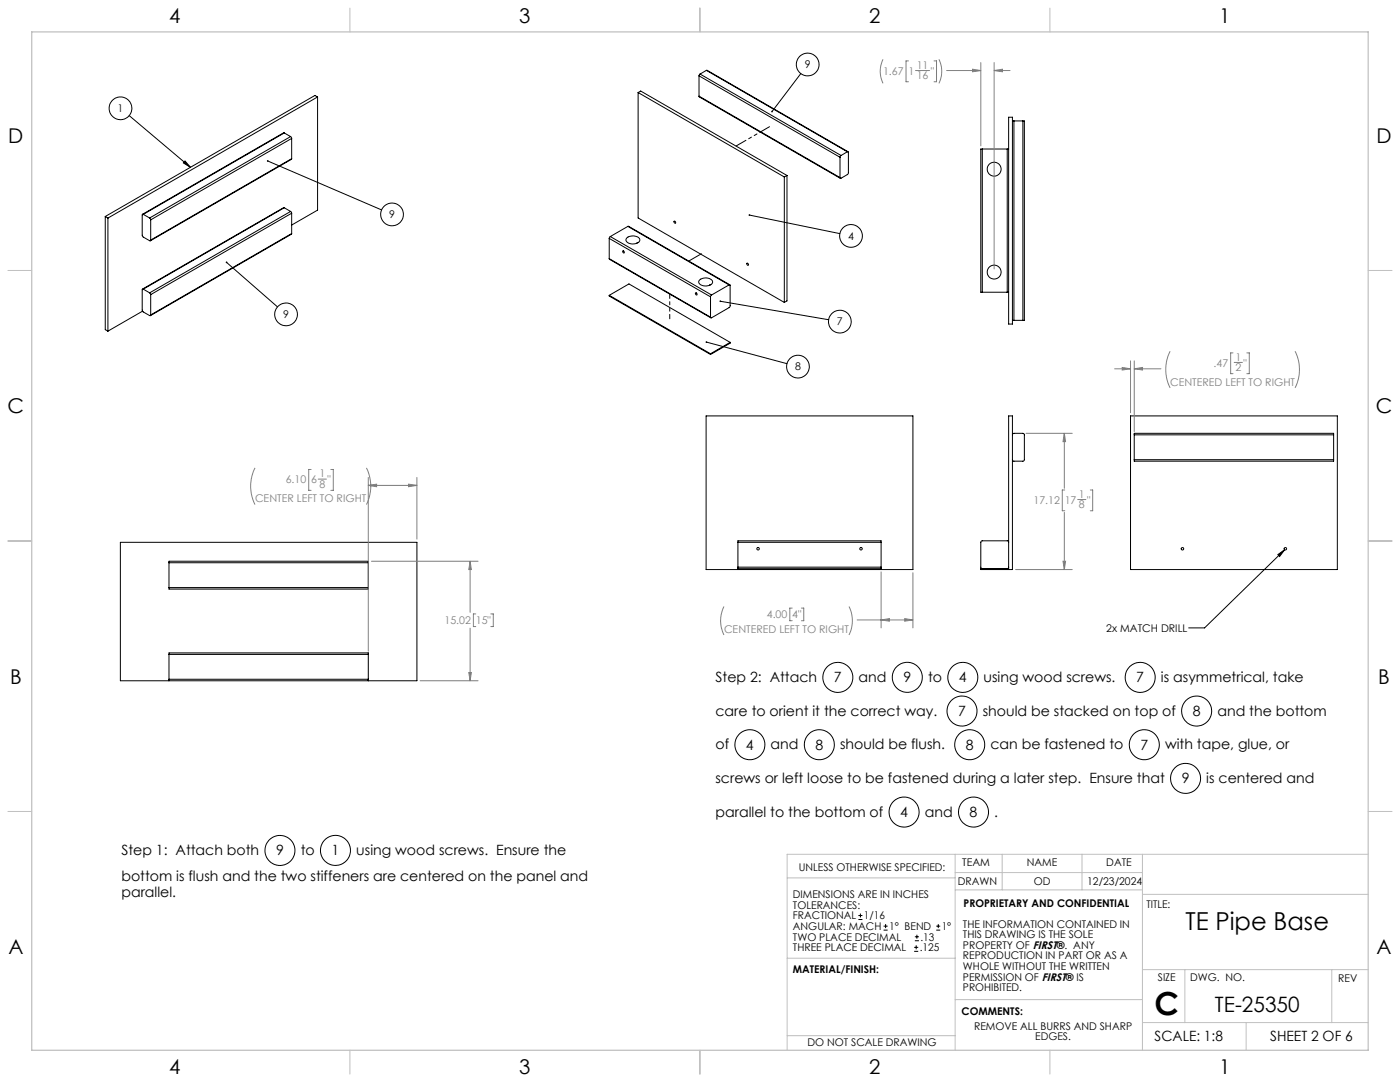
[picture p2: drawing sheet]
<svg xmlns="http://www.w3.org/2000/svg" width="559mm" height="432mm" viewBox="0 0 559 432" stroke-linecap="round" stroke-linejoin="round" font-family="sans-serif">
<g fill="none" stroke="#c0c0c0" stroke-width=".4">
<path d="M139.7 3.2v9.5M279.4 3.2v9.5M419.1 3.2v9.5M3.1 107.9h9.6M546.1 107.9h9.5M3.1 215.9h9.6M546.1 215.9h9.5M3.1 323.8h9.6M546.1 323.8h9.5M314.2 350.3h67M381.2 340.9v78.2M381.2 355.1h74.8"/>
<path d="M381.2 348.2h74.8M400 340.9v14.2M431.9 340.9v14.2M456 340.9v78.2M456 356.9h90.1M546.1 340.9h-231.9v78.2M314.2 382.4h67.2M381.2 398.9h74.8M456 387h90.1M472.9 387v21.1M531.6 387v21.1M139.7 419.1v9.6"/>
<path d="M279.4 419.1v9.6M314.2 413.3h67M419.1 419.1v9.6M456 408.1h90.1M497.4 408.1v11"/>
</g>
<path d="M12.7 12.7h533.4v406.4h-533.4z" fill="none" stroke="#c0c0c0" stroke-width=".5"/>
<g fill="none" stroke="#000" stroke-width=".4">
<path d="M126.8 38.7l-83.7 48.3M126.8 38.7v45.2l-10.4 5.9M126.8 38.7l-1.1-.6-83.7 48.3M254.7 36.9l1-.6 58.4 33.7M254.7 36.9l58.4 33.7M254.7 36.9v50.1l58.4 33.7M279 38.4l56.4 32.8M279 30.3l56.3 32.5M279 38.4l56.3 32.5M279 30.3v8.1M279.4 29.6l-.4 .7M279.4 29.6l56.3 32.5"/>
<path d="M281.9 28.1l56.6 32.5M281.9 28.1l-2.5 1.5M281.9 28.1l56.3 32.5M319.7 29.4l-11.5 15.1M51.6 46.1l24.4 20.7M113.5 53.1l-56.6 32.4M113.5 53.1l-56.3 32.4M113.5 53.1l2.5 1.4M116 54.5l.4 .7M116 54.5l-56.3 32.5M116.4 55.2l-56.3 32.5M116.4 55.2v8.1"/>
<path d="M392.1 59.5h-.6v57.1h.6M392.1 59.5v57.1M392.1 59.5h9.9M402 59.5h.6M402 59.5v57.1M402.6 46.8h1.5v82.5h-1.5zM404.1 48.3h.6M404.7 48.3v79.5M404.7 48.3h3.6M408.3 48.3h.6v79.5h-.6M408.3 48.3v79.5M73.8 64.2l2.2 2.6-2.8-1.8z"/>
<path d="M106.9 64.2l45.4 19.6M116.4 63.3l-56.4 32.8M116.4 63.3l-56.3 32.5M313.1 70.6v50.1M314.1 70l-1 .6M314.1 70v50.1l-1 .6M335.3 62.8v8.1M335.7 62.1l-.4 .7M338.2 60.6l.4 .1v8.3l-.3 .6-2.6 1.5-.4-.2M338.2 60.6l-2.5 1.5M42 86.4v45.2l1.1 .6M42 86.4l1.1 .6"/>
<path d="M43.1 87v45.2M57.2 85.5l-.4 .3v8.3l.4 .5 2.5 1.5 .4-.3M57.2 85.5l2.5 1.5M59.7 87l.4 .7M60.1 87.7v8.1M113.5 82.9l-56.6 32.5M113.5 82.9l-56.3 32.5M113.5 82.9l2.5 1.5M116 84.4l.4 .7M116 84.4l-56.3 32.5M116.4 93.2l-56.4 32.8M116.4 85.1v8.1"/>
<path d="M116.4 85.1l-56.3 32.5M116.4 93.2l-56.3 32.5M243.2 95.1v8.1M243.2 95.1l40.4 23.4M243.6 94.4l-.4 .7M243.6 94.4l40.4 23.3M250 95.1a3.6 3.6 0 0 1 5.4 .5 2.97 2.97 0 0 1-4.4 1.5l-.2-.1a1.26 1.26 0 0 1-.8-1.9zM250.6 90.3l40.7 23.4M250.6 90.3l-7 4.1M250.6 90.3l40.4 23.4M254.6 96.8l-.4 .2M269.1 88.3h.2a.46 .46 0 0 1 .5 .5 .46 .46 0 0 1-.6 .4 .46 .46 0 0 1-.2-.7z"/>
<path d="M299.1 85.8l36.1 7.4M57.2 115.4l-.4 .2v8.4l.4 .5 2.5 1.4 .4-.2M57.2 115.4l2.5 1.5M59.7 116.9l.4 .7M60.1 117.6v8.1M90.4 104.7l20.4 17.8M243.2 103.2l40.5 23.6M243.2 117.9l40.4 23.3M243.2 117.9l7.8-4.6 40.4 23.3M243.2 117.9v.2l40.4 23.4M243.2 103.2l40.4 23.4M248.6 100.1h.2a.46 .46 0 0 1 .5 .6 .46 .46 0 0 1-.6 .3 .46 .46 0 0 1-.2-.7z"/>
<path d="M277.6 116.9a.39 .39 0 0 1 .6 .2 .39 .39 0 0 1-.5 .5zM279.3 111.7a3.5 3.5 0 0 1 5.1 .7 2.95 2.95 0 0 1-4.3 1.4l-.3-.1a1.19 1.19 0 0 1-.5-2zM283.6 118.5v8.1M283.7 113.6l-.3-.1-.2 .3M284 117.7l-.4 .8M291 113.7l.4 .1-.1 8.6-7.3 4.4-.4-.2M291 113.7l-7 4M298.1 105.1l.5 .1 .1 .7-.5-.2zM392.1 116.6h9.9M402 116.6h.6M56.9 124.2l-13.8 8M282 136.5l32.1 8.6"/>
<path d="M287.5 120.2l43.3 7.4M291.4 136.6l-7.8 4.6M291.4 136.6v.3l-7.8 4.6M404.1 127.8h.6M404.7 127.8h3.6M283.6 141.2v.3M281.8 166h82.6v61.3h-82.6zM404.1 173.5l.6-.6h3.6l.6 .6-.1 10.3-.4 .2h-3.8l-.5-.6M451.2 166h82.6v61.3h-82.6zM452.7 173.5v-.6h79.6v.6M452.7 173.5h79.6M452.7 173.5v9.9"/>
<path d="M532.3 173.5v9.9M452.7 183.4v.6h79.6v-.6M452.7 183.4h79.6M48 216.4h118.4v55.3h-118.4zM294.5 216.4v-.6h57.2v.6M294.5 216.4h57.2M294.5 216.4v9.9M351.7 216.4v9.9M402.6 216.4l-.5-.6h-10.1l-.4 .3-.1 10.2 .6 .6M512.8 219.4l-32 31.2h-6.3M67.5 224.6v-.6h79.5v.6M67.5 234.5v.6h79.5v-.6"/>
<path d="M67.5 224.6h79.5M67.5 234.5h79.5M67.5 224.6v9.9M147 224.6v9.9M294.5 226.3v.6M294.5 226.9h57.2M294.5 226.9v.4M294.5 226.3h57.2M351.7 226.3v.6M351.7 226.9v.4M402.6 226.3l-.6 .6M402.6 226.9h-11.1v.4h12.6v-61.3h-1.5v61.3"/>
<path d="M510 221.3l2.8-1.9-2 2.7zM67.5 261.2v-.6h79.5v.6M67.5 271.1v.6M67.5 261.2v9.9M67.5 261.2h79.5M67.5 271.1h79.5M147 271.1v.6M147 261.2v9.9"/>
<circle cx="322.4" cy="25.7" r="4.5"/>
<circle cx="48.1" cy="43.2" r="4.5"/>
<circle cx="396.8" cy="67.5" r="2.78"/>
<circle cx="156.5" cy="85.6" r="4.5"/>
<circle cx="339.7" cy="94.2" r="4.5"/>
<circle cx="396.8" cy="108.6" r="2.78"/>
<circle cx="114.2" cy="125.5" r="4.5"/>
<circle cx="335.2" cy="128.3" r="4.5"/>
<circle cx="318.5" cy="146.3" r="4.5"/>
<circle cx="302.6" cy="219" r=".49"/>
<circle cx="343.7" cy="219" r=".5"/>
<circle cx="472" cy="219" r=".5"/>
<circle cx="513.1" cy="219" r=".5"/>
<circle cx="334.4" cy="270.3" r="6"/>
<circle cx="362.1" cy="270.3" r="6"/>
<circle cx="384.3" cy="270.3" r="6"/>
<circle cx="455.1" cy="270.3" r="6"/>
<circle cx="299.3" cy="297.2" r="6"/>
<circle cx="327.1" cy="297.2" r="6"/>
<circle cx="384" cy="283.8" r="6"/>
<circle cx="387.1" cy="297.2" r="6"/>
<circle cx="456.7" cy="297.2" r="6"/>
<circle cx="477.6" cy="283.8" r="6"/>
<circle cx="473.2" cy="310.6" r="6"/>
<circle cx="111.7" cy="339.4" r="6"/>
<circle cx="133.9" cy="339.4" r="6"/>
<circle cx="360.9" cy="324.1" r="6"/>
<circle cx="388.6" cy="324.1" r="6"/>
</g>
<path d="M293.8 58.3l13.4-7.7" fill="none" stroke="#000" stroke-width=".4" stroke-dasharray="6.3 1.3 1.3 1.3 1.3 1.3" stroke-dashoffset="1.8"/>
<path d="M267.3 117.4v9.8" fill="none" stroke="#000" stroke-width=".4" stroke-dasharray="6.3 1.3 1.3 1.3 1.3 1.3" stroke-dashoffset="4.6"/>
<path d="M280 101.3l-5.1 2.9" fill="none" stroke="#000" stroke-width=".4" stroke-dasharray="6.3 1.3 1.3 1.3 1.3 1.3"/>
<g fill="none" stroke="#808080" stroke-width=".4">
<path d="M352.5 23.7a10.7 10.7 0 0 0 0 9.6M362.6 24.3h-1v8.3h1M365.4 28.2h5.7M372.8 24.3h1v8.3h-1M374.8 23.7a10.7 10.7 0 0 1 0 9.6M377.8 28.2h13.7M388.2 27.6l3.3 .6-3.3 .4zM391.5 25v33.2M396.8 28.2h6.4M396.8 25v82.3M396.8 28.2l3.3-.6v1zM444.9 147.2h6.3"/>
<path d="M447.9 146.6l3.3 .6-3.3 .5zM451.2 144v20.7M452.7 144v28.3M452.7 147.2h10.7M452.7 147.2l3.3-.6v1.1zM467 140.2a16.4 16.4 0 0 0 0 14.6M492.2 140.8h-1v8.3h1M492.6 144.6h3.3M497.7 140.8h1v8.3h-1M516.9 140.2a16.4 16.4 0 0 1 0 14.6M409.5 172.9h18.5M424.8 172.9l.5 3.3h-1z"/>
<path d="M424.8 172.9v22M101.8 186.7a16.4 16.4 0 0 0 0 14.7M124.2 187.4h-1v8.3h1M127 191.2h3.3M132 187.4h1v8.3h-1M146.3 186.7a16.4 16.4 0 0 1 0 14.7M147 190.5v69.4M147 193.7h19.4M147 193.7h.1M147 193.7l3.3-.5v1zM163.1 193.2l3.3 .5-3.3 .5zM166.4 190.5v24.7"/>
<path d="M425 195.5h-1v8.3h1M430.1 199.4h3.3M435.2 195.5h.9v8.3h-.9M424.8 204.5v22.8M148.3 224h42.5M187.6 224v20.4M187.6 224l.5 3.3h-1zM351.7 228.2v22.4M364.4 228.6v22M405.4 227.3h22.6M424.3 224h1l-.5 3.3zM187.6 250.7v21"/>
<path d="M189.9 245h-1v5h1M195.9 245h1v5h-1M289 242a12.7 12.7 0 0 0 0 11.4M316.2 242.7h-1v5h1M319.9 242.7h.9v5h-.9M338.9 242a12.7 12.7 0 0 1 0 11.4M342.1 247.4h22.3M351.7 247.4l3.3-.5v1zM361.1 246.9l3.3 .5-3.3 .5zM167.7 271.7h23.1M187.1 268.4h1l-.5 3.3z"/>
</g>
<path d="M73.8 64.2l2.2 2.6-2.8-1.8zM106.6 64l.3 .2-.4-.1a.35 .35 0 0 0 .4 .5 .35 .35 0 0 0 .3-.5 .35 .35 0 0 0-.6-.1zM90.2 104.5a.36 .36 0 0 0 0 .6 .36 .36 0 0 0 .5-.3 .36 .36 0 0 0-.5-.4l.2 .3zM510 221.3l2.8-1.9-2 2.7zM307.9 44.3v.5l.3-.3-.3 .3a.35 .35 0 0 0 .5-.1 .35 .35 0 0 0 0-.4 .35 .35 0 0 0-.5 0zM298.9 85.5l-.1 .3h.3h-.3a.34 .34 0 0 0 .4 .3 .34 .34 0 0 0 .2-.5 .34 .34 0 0 0-.5-.1zM287.2 120l.3 .2h-.3a.35 .35 0 0 0 .5 .3 .35 .35 0 0 0 .1-.6 .35 .35 0 0 0-.6 .1zM281.7 136.3l.3 .2h-.4a.36 .36 0 0 0 .5 .4 .36 .36 0 0 0 .2-.6 .36 .36 0 0 0-.6 0z" fill="#000"/>
<path d="M187.6 224l.5 3.3h-1zM187.1 268.4h1l-.5 3.3zM147 193.7l3.3-.5v1zM163.1 193.2l3.3 .5-3.3 .5zM424.8 172.9l.5 3.3h-1zM424.3 224h1l-.5 3.3zM452.7 147.2l3.3-.6v1.1zM447.9 146.6l3.3 .6-3.3 .5zM351.7 247.4l3.3-.5v1zM361.1 246.9l3.3 .5-3.3 .5zM388.2 27.6l3.3 .6-3.3 .4zM396.8 28.2l3.3-.6v1z" fill="#808080"/>
<g fill="none" stroke="#000" stroke-width=".4">
<path d="M342.6 367h1.6M342.6 365.4h1.6M343.4 364.6v1.5M352.7 371.2h1.6M352.7 369.6h1.6M353.5 368.8v1.6M364.9 379.7h1.6M364.9 378.1h1.6M365.2 375.4h1.6M365.2 373.8h1.6M365.7 377.3v1.5M366 373v1.6"/>
<path d="M373.7 371.2h1.6M373.7 369.6h1.6M374.5 368.8v1.6"/>
</g>
<text font-size="12.7" x="460.9" y="405.2">C</text>
<text font-size="9.9" x="473.2" y="371.2">TE Pipe Base</text>
<text font-size="8.5" x="484.9" y="404">TE-25350</text>
<g font-size="8.1">
<text x="67.6" y="9.3">4</text>
<text x="207.3" y="9.3">3</text>
<text x="347" y="9.3">2</text>
<text x="486.7" y="9.3">1</text>
<text x="3.3" y="57">D</text>
<text x="549.4" y="57">D</text>
<text x="3" y="164.9">C</text>
<text x="549.1" y="164.9">C</text>
<text x="4" y="272.9">B</text>
<text x="550.1" y="272.9">B</text>
<text x="3.3" y="380.8">A</text>
<text x="549.4" y="380.8">A</text>
<text x="67.6" y="428.4">4</text>
<text x="207.3" y="428.4">3</text>
<text x="347" y="428.4">2</text>
<text x="486.7" y="428.4">1</text>
</g>
<g font-size="5.6">
<text x="285.6" y="272.2">Step 2: Attach</text>
<text x="332.9" y="272.3">7</text>
<text x="342.7" y="272.2">and</text>
<text x="360.6" y="272.3">9</text>
<text x="370.4" y="272.2">to</text>
<text x="382.7" y="272.3">4</text>
<text x="392.6" y="272.2">using wood screws.</text>
<text x="453.6" y="272.3">7</text>
<text x="463.4" y="272.2">is asymmetrical, take</text>
<text x="285.6" y="285.6">care to orient it the correct way.</text>
<text x="382.4" y="285.7">7</text>
<text x="392.3" y="285.6">should be stacked on top of</text>
<text x="476.1" y="285.7">8</text>
<text x="485.9" y="285.6">and the bottom</text>
<text x="285.6" y="299.1">of</text>
<text x="297.8" y="299.2">4</text>
<text x="307.6" y="299.1">and</text>
<text x="325.5" y="299.2">8</text>
<text x="335.3" y="299.1">should be flush.</text>
<text x="385.5" y="299.2">8</text>
<text x="395.3" y="299.1">can be fastened to</text>
<text x="455.2" y="299.2">7</text>
<text x="465" y="299.1">with tape, glue, or</text>
<text x="285.6" y="312.5">screws or left loose to be fastened during a later step. Ensure that</text>
<text x="471.7" y="312.6">9</text>
<text x="481.5" y="312.5">is centered and</text>
<text x="285.6" y="325.9">parallel to the bottom of</text>
<text x="359.3" y="326">4</text>
<text x="369.1" y="325.9">and</text>
<text x="387" y="326">8</text>
<text x="396.9" y="325.9">.</text>
<text x="48.5" y="341.3">Step 1: Attach both</text>
<text x="110.2" y="341.4">9</text>
<text x="120" y="341.3">to</text>
<text x="132.4" y="341.4">1</text>
<text x="142.2" y="341.3">using wood screws. Ensure the</text>
<text x="48.5" y="351.5">bottom is flush and the two stiffeners are centered on the panel and</text>
<text x="48.5" y="358.2">parallel.</text>
<text x="460.9" y="415.2">SCALE: 1:8</text>
<text x="507" y="415.2">SHEET 2 OF 6</text>
</g>
<g font-size="4.2">
<text x="321.2" y="27.2">9</text>
<text x="46.9" y="44.7">1</text>
<text x="155.3" y="87.1">9</text>
<text x="338.5" y="95.6">4</text>
<text x="113" y="126.9">9</text>
<text x="334.1" y="129.8">7</text>
<text x="317.3" y="147.8">8</text>
<text x="441.5" y="252.2">2x MATCH DRILL</text>
<text x="318.8" y="347.7">UNLESS OTHERWISE SPECIFIED:</text>
<text x="384.1" y="345.5">TEAM</text>
<text x="409.9" y="345.7">NAME</text>
<text x="441.6" y="345.7">DATE</text>
<text x="382.3" y="353.3">DRAWN</text>
<text x="412.6" y="353.3">OD</text>
<text x="433.9" y="353.3">12/23/2024</text>
<text x="316.5" y="358.5">DIMENSIONS ARE IN INCHES</text>
<text x="316.5" y="362.7">TOLERANCES:</text>
<text x="384.6" y="361.9">PROPRIETARY AND CONFIDENTIAL</text>
<text x="457.6" y="362.3">TITLE:</text>
<text x="316.5" y="371.2">ANGULAR: MACH</text>
<text x="316.5" y="366.9">FRACTIONAL</text>
<text x="344.8" y="366.9">1/16</text>
<text x="354.9" y="371.2">1° BEND</text>
<text x="375.9" y="371.2">1°</text>
<text x="384.4" y="370.2">THE INFORMATION CONTAINED IN</text>
<text x="316.5" y="375.4">TWO PLACE DECIMAL</text>
<text x="367.4" y="375.4">.13</text>
<text x="384.4" y="374.4">THIS DRAWING IS THE SOLE</text>
<text x="316.5" y="379.6">THREE PLACE DECIMAL</text>
<text x="367.1" y="379.6">.125</text>
<text x="384.4" y="378.6">PROPERTY OF FIRST®. ANY</text>
<text x="384.4" y="382.9">REPRODUCTION IN PART OR AS A</text>
<text x="316.5" y="388.4">MATERIAL/FINISH:</text>
<text x="384.4" y="387.1">WHOLE WITHOUT THE WRITTEN</text>
<text x="384.4" y="391.3">PERMISSION OF FIRST® IS</text>
<text x="384.4" y="395.6">PROHIBITED.</text>
<text x="462.2" y="391.3">SIZE</text>
<text x="475.1" y="391.3">DWG. NO.</text>
<text x="534.1" y="391.8">REV</text>
<text x="383.8" y="405.1">COMMENTS:</text>
<text x="388.8" y="410.9">REMOVE ALL BURRS AND SHARP</text>
<text x="322.3" y="417.6">DO NOT SCALE DRAWING</text>
<text x="413.2" y="415.2">EDGES.</text>
</g>
<g font-size="4.2" fill="#808080">
<text x="352.5" y="29.8">1.67</text>
<text x="362.6" y="29.8">1</text>
<text x="365.9" y="27.5">11</text>
<text x="371.5" y="29.8">&quot;</text>
<text x="365.9" y="31.7">16</text>
<text x="493.1" y="144">1</text>
<text x="484.4" y="146.3">.47</text>
<text x="493.1" y="148.2">2</text>
<text x="496.4" y="146.3">&quot;</text>
<text x="467.1" y="153.9">CENTERED LEFT TO RIGHT</text>
<text x="127.5" y="190.5">1</text>
<text x="114.1" y="192.9">6.10</text>
<text x="124.2" y="192.9">6</text>
<text x="127.5" y="194.7">8</text>
<text x="130.8" y="192.9">&quot;</text>
<text x="101.8" y="200.4">CENTER LEFT TO RIGHT</text>
<text x="412.5" y="201">17.12</text>
<text x="425" y="201">17</text>
<text x="430.6" y="198.7">1</text>
<text x="430.6" y="202.9">8</text>
<text x="433.9" y="201">&quot;</text>
<text x="177.4" y="249.1">15.02</text>
<text x="189.9" y="249.1">15&quot;</text>
<text x="306.1" y="246.8">4.00</text>
<text x="316.2" y="246.8">4&quot;</text>
<text x="289" y="252.5">CENTERED LEFT TO RIGHT</text>
</g>
</svg>
